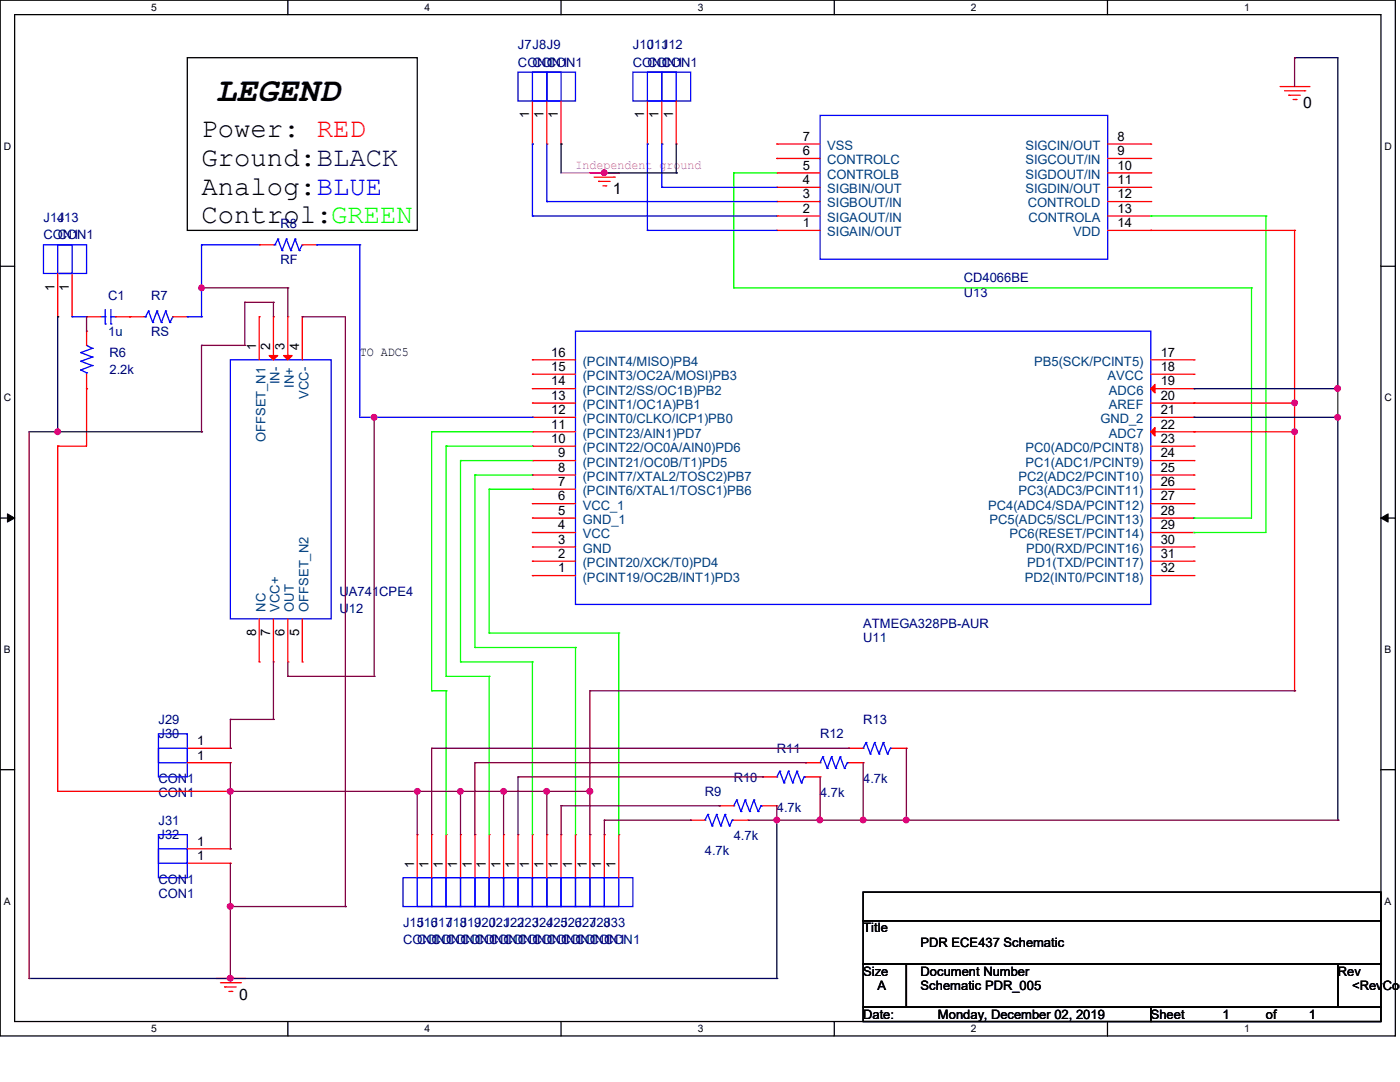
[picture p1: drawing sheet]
<svg xmlns="http://www.w3.org/2000/svg" width="279mm" height="216mm" viewBox="0 0 279 216" stroke-linecap="round" stroke-linejoin="round" font-family="sans-serif">
<path d="M0 0h278.5v206.7h-278.5zM2.9 2.9h272.7v200.9h-272.7z" fill="none" stroke="#000" stroke-width=".25"/>
<g fill="#fff">
<path d="M30.2 .3h1.1v2.3h-1.1z"/>
<path d="M30.2 204.1h1.1v2.3h-1.1z"/>
</g>
<path d="M57.4 0v2.9M57.4 203.8v2.9" fill="none" stroke="#000" stroke-width=".25"/>
<g fill="#fff">
<path d="M84.7 .3h1.1v2.3h-1.1z"/>
<path d="M84.7 204.1h1.1v2.3h-1.1z"/>
</g>
<path d="M112 0v2.9M112 203.8v2.9" fill="none" stroke="#000" stroke-width=".25"/>
<g fill="#fff">
<path d="M139.2 .3h1.1v2.3h-1.1z"/>
<path d="M139.2 204.1h1.1v2.3h-1.1z"/>
</g>
<path d="M166.5 0v2.9M166.5 203.8v2.9" fill="none" stroke="#000" stroke-width=".25"/>
<g fill="#fff">
<path d="M193.8 .3h1.1v2.3h-1.1z"/>
<path d="M193.8 204.1h1.1v2.3h-1.1z"/>
</g>
<path d="M221 0v2.9M221 203.8v2.9" fill="none" stroke="#000" stroke-width=".25"/>
<g fill="#fff">
<path d="M248.3 .3h1.1v2.3h-1.1z"/>
<path d="M248.3 204.1h1.1v2.3h-1.1z"/>
<path d="M.8 28h1.4v2.3h-1.4z"/>
<path d="M276.3 28h1.4v2.3h-1.4z"/>
<path d="M.8 78.2h1.4v2.3h-1.4z"/>
<path d="M276.3 78.2h1.4v2.3h-1.4z"/>
</g>
<path d="M0 53.1h2.9M275.6 53.1h2.9" fill="none" stroke="#000" stroke-width=".25"/>
<g fill="#fff">
<path d="M.8 128.5h1.3v2.2h-1.3z"/>
<path d="M276.3 128.5h1.3v2.2h-1.3z"/>
</g>
<path d="M0 103.4h2.9M275.6 103.4h2.9" fill="none" stroke="#000" stroke-width=".25"/>
<path d="M1.5 102.5l1.4 .9-1.4 .8zM275.6 103.4l1.4-.9v1.7z" fill="#000" stroke="#000" stroke-width=".2"/>
<g fill="#fff">
<path d="M.8 178.7h1.3v2.2h-1.3z"/>
<path d="M276.3 178.7h1.3v2.2h-1.3z"/>
</g>
<path d="M37.4 11.5h45.9v34.5h-45.9zM0 153.6h2.9M275.6 153.6h2.9M172.3 178h103.3v5.7h-103.3zM172.3 183.7h103.3v8.7h-103.3zM172.3 192.4h8.6v8.6h-8.6zM180.9 192.4h86.1v8.6h-86.1zM267 192.4h8.6v8.6h-8.6zM172.3 201h57.4v2.8h-57.4zM229.7 201h45.9v2.8h-45.9z" fill="none" stroke="#000" stroke-width=".25"/>
<g fill="none" stroke="#f00" stroke-width=".25">
<path d="M255.5 17.3h5.7M256.4 18.1h4M257.2 19h.1M257.2 19h2.3M258.1 19.9h.6M258.7 19.9h.1M260.4 18.1h.1M261.2 17.3h.1M106.3 28.7h.1M106.3 20.2v8.5M109.1 28.7h.1M109.1 20.2v8.5"/>
<path d="M112 28.7h.1M112 20.2v8.5M117.7 34.5h5.8M118.6 35.3h4M119.5 36.2h.1M119.5 36.2h2.3M120.3 37.1h.6M120.9 37.1h.1M122.6 35.3h.1M123.5 34.5h.1M129.2 28.7h.1M129.2 20.2v8.5"/>
<path d="M132.1 28.7h.1M132.1 20.2v8.5M135 28.7h.1M135 20.2v8.5M155 37.4h.1M155 34.5h.1M155 31.6h.1M155 28.7h.1M155 34.5h8.7M155 37.4h8.7M155 31.6h8.7M155 28.7h8.7"/>
<path d="M221.1 34.5h8.6M221.1 37.4h8.6M221.1 31.6h8.6M221.1 28.7h8.6M229.7 28.7h.1M229.7 31.6h.1M229.7 34.5h.1M229.7 37.4h.1M11.5 54.6v8.6M14.4 54.6v8.6M51.7 48.9h.1M51.7 48.9h2.9"/>
<path d="M60.3 48.9h2.9M63.2 48.9h.1M155 46h.1M155 43.1h.1M155 40.2h.1M155 46h8.7M155 43.1h8.7M155 40.2h8.7M221.1 46h37.3M221.1 43.1h8.6M221.1 40.2h8.6M229.7 40.2h.1"/>
<path d="M229.7 43.1h.1M229.7 46h.1M258.4 46h.1M258.4 46v91.8M11.5 63.2h.1M14.4 63.2h.1M17.3 66.1h.1M17.3 77.6h.1M17.3 63.2h.1M17.3 66.1v2.8M17.3 74.7v14.3h-5.8M17.3 63.2h2.9"/>
<path d="M23 63.2h5.7M25.9 63.2h.1M34.5 63.2h2.9M37.4 63.2h.1M51.7 63.2h.1M51.7 63.2v8.6M54.6 63.2h.1M54.6 63.2v8.6M57.4 63.2h.1M57.4 63.2v8.6M60.3 63.2h.1M60.3 63.2v8.6"/>
<path d="M106.3 77.6h.1M106.3 74.7h.1M106.3 71.8h.1M106.3 77.6h8.6M106.3 74.7h8.6M106.3 71.8h8.6M229.7 77.6h8.6M229.7 74.7h8.6M229.7 71.8h8.6M238.3 71.8h.1M238.3 74.7h.1M238.3 77.6h.1"/>
<path d="M11.5 89h.1M11.5 89v68.9h34.5M106.3 97.6h.1M106.3 94.8h.1M106.3 91.9h.1M106.3 89h.1M106.3 86.1h.1M106.3 83.3h.1M106.3 80.4h.1M106.3 97.6h8.6M106.3 94.8h8.6M106.3 91.9h8.6"/>
<path d="M106.3 89h8.6M106.3 86.1h8.6M106.3 83.3h8.6M106.3 80.4h8.6M229.7 97.6h8.6M229.7 94.8h8.6M229.7 91.9h8.6M229.7 89h8.6M229.7 86.1h28.7M229.7 83.3h8.6M229.7 80.4h28.7M238.3 80.4h.1"/>
<path d="M238.3 83.3h.1M238.3 86.1h.1M238.3 89h.1M238.3 91.9h.1M238.3 94.8h.1M238.3 97.6h.1M258.4 80.4h.1M106.3 114.9h.1M106.3 112h.1M106.3 109.1h.1M106.3 106.3h.1M106.3 103.4h.1"/>
<path d="M106.3 100.5h.1M106.3 114.9h8.6M106.3 112h8.6M106.3 109.1h8.6M106.3 106.3h8.6M106.3 103.4h8.6M106.3 100.5h8.6M229.7 114.9h8.6M229.7 112h8.6M229.7 109.1h8.6M229.7 106.3h8.6M229.7 103.4h8.6"/>
<path d="M229.7 100.5h8.6M238.3 100.5h.1M238.3 103.4h.1M238.3 106.3h.1M238.3 109.1h.1M238.3 112h.1M238.3 114.9h.1M51.7 132.1h.1M51.7 123.5v8.6M54.6 132.1h.1M54.6 123.5v8.6M57.4 132.1h.1"/>
<path d="M57.4 123.5v8.6M60.3 132.1h.1M60.3 123.5v8.6M258.4 137.8h.1M37.4 149.3h8.6M37.4 152.2h8.6M46 149.3h.1M46 152.2h.1M46 157.9h.1M152.2 155h.1M152.2 155h2.8M160.8 152.2h.1"/>
<path d="M160.8 155h2.9M160.8 152.2h2.9M163.7 155h.1M169.4 149.3h.1M169.4 149.3h2.9M169.4 152.2h2.9M172.3 152.2h.1M178 149.3h2.9M180.9 149.3h.1M37.4 172.3h8.6M37.4 169.4h8.6M46 172.3h.1"/>
<path d="M46 169.4h.1M83.3 166.5h.1M83.3 166.5v8.6M86.1 166.5h.1M86.1 166.5v8.6M89 166.5h.1M89 166.5v8.6M91.9 166.5h.1M91.9 166.5v8.6M94.8 166.5h.1M94.8 166.5v8.6M97.6 166.5h.1"/>
<path d="M97.6 166.5v8.6M100.5 166.5h.1M100.5 166.5v8.6M103.4 166.5h.1M103.4 166.5v8.6M106.3 166.5h.1M106.3 166.5v8.6M109.1 166.5h.1M109.1 166.5v8.6M112 166.5h.1M112 166.5v8.6M114.9 166.5h.1"/>
<path d="M114.9 166.5v8.6M117.7 166.5h.1M117.7 166.5v8.6M120.6 166.5h.1M120.6 166.5v8.6M123.5 166.5h.1M123.5 166.5v8.6M137.8 163.7h.1M137.8 163.7h2.9M143.6 160.8h.1M143.6 160.8h2.8M146.4 163.7h2.9"/>
<path d="M149.3 163.7h.1M152.2 160.8h2.8M155 160.8h.1M43.1 195.2h5.8M44 196.1h4M44.8 196.9h.1M44.8 196.9h2.3M45.7 197.8h.6M46.3 197.8h.1M48 196.1h.1M48.9 195.2h.1"/>
</g>
<g fill="none" stroke="#00f" stroke-width=".25">
<path d="M103.4 14.4h5.7v5.8h-5.7zM106.3 14.4h5.7v5.8h-5.7zM109.1 14.4h5.8v5.8h-5.8zM126.3 14.4h5.8v5.8h-5.8zM129.2 14.4h5.8v5.8h-5.8zM132.1 14.4h5.7v5.8h-5.7zM106.3 28.7h.1M106.3 28.7v14.4M109.1 28.7v11.5M129.2 28.7h.1M129.2 28.7v17.3M132.1 28.7h.1"/>
<path d="M132.1 37.4h.1M132.1 28.7v8.7M132.1 37.4h22.9M163.7 23h57.4v28.7h-57.4zM8.7 48.9h5.7v5.7h-5.7zM11.5 48.9h5.8v5.7h-5.8zM40.2 57.4h.1M40.2 48.9h.1M40.2 48.9h11.5M40.2 48.9v14.3M54.6 48.9h.3M54.9 48.9h.1"/>
<path d="M55.5 47.7h.1M55.5 47.7l-.6 1.2M55.5 47.7l.8 2.3M56.3 50h.1M57.1 47.7h.1M57.1 47.7l-.8 2.3M57.1 47.7l.9 2.3M58 50h.1M58.9 47.7h.1M58.9 47.7l-.9 2.3M58.9 47.7l.8 2.3M59.7 50h.1"/>
<path d="M60.3 48.9h.1M60.3 48.9l-.6 1.1M63.2 48.9h.1M63.2 48.9h8.6M71.8 48.9h.1M71.8 48.9v34.4h34.5M106.3 43.1h.1M106.3 43.1h48.7M109.1 40.2h.1M109.1 40.2h45.9M129.2 46h.1M129.2 46h25.8"/>
<path d="M14.4 63.2h.1M14.4 63.2h2.9M16.1 73.8h.1M16.1 72.1h.1M16.1 70.4h.1M16.1 73.8l1.2 .6M16.1 72.1l2.3 .8M16.1 70.4l2.3 .8M17.3 68.9h.1M17.3 74.4h.1M17.3 68.9l1.1 .6M17.3 74.4v.3"/>
<path d="M18.4 72.9h.1M18.4 71.2h.1M18.4 69.5h.1M18.4 72.9l-2.3 .9M18.4 71.2l-2.3 .9M18.4 69.5l-2.3 .9M20.2 63.2h.8M21 64.6h.1M21 63.2h.1M21 61.8v2.8M22.1 64.6h.1M22.1 63.2h.9"/>
<path d="M22.1 61.8v2.8M23 63.2h.1M28.7 63.2h.3M29 63.2h.1M29.6 62.1h.1M29.6 62.1l-.6 1.1M29.6 62.1l.9 2.2M30.5 64.3h.1M31.3 62.1h.1M31.3 62.1l-.8 2.2M31.3 62.1l.9 2.2M32.2 64.3h.1"/>
<path d="M33.1 62.1h.1M33.1 62.1l-.9 2.2M33.1 62.1l.8 2.2M33.9 64.3h.1M34.5 63.2h.1M34.5 63.2l-.6 1.1M37.4 63.2h.1M37.4 63.2h2.8M40.2 63.2h.1M46 71.8h20.1v51.7h-20.1zM114.9 66.1h114.8v54.5h-114.8zM74.7 83.3h.1"/>
<path d="M106.3 83.3h.1M31.6 146.4h5.8v5.8h-5.8zM31.6 149.3h5.8v5.7h-5.8zM147 159.6h.1M147 159.6l.9 2.3M147 159.6l-.6 1.2M148.7 159.6h.1M148.7 159.6l.9 2.3M148.7 159.6l-.8 2.3M150.5 159.6h.1M150.5 159.6l.8 2.3M150.5 159.6l-.9 2.3"/>
<path d="M155 155h.1M155.6 153.9h.1M155.6 153.9l.9 2.3M155.6 153.9l-.6 1.1M156.5 156.2h.1M157.4 153.9h.1M157.4 153.9l.8 2.3M157.4 153.9l-.9 2.3M158.2 156.2h.1M159 153.9h.1M159 153.9l.9 2.3M159 153.9l-.8 2.3"/>
<path d="M159.9 156.2h.1M160.5 155h.1M160.5 155l-.6 1.2M160.5 155h.3M163.7 152.2h.1M164.2 151h.1M164.2 151l.9 2.3M164.2 151l-.5 1.2M165.1 153.3h.1M165.9 151h.1M165.9 151l.9 2.3M165.9 151l-.8 2.3"/>
<path d="M166.8 153.3h.1M167.7 151h.1M167.7 151l.8 2.3M167.7 151l-.9 2.3M168.5 153.3h.1M169.1 152.2h.1M169.1 152.2l-.6 1.1M169.1 152.2h.3M172.3 149.3h.1M172.8 148.2h.1M172.8 148.2l.9 2.3M172.8 148.2l-.5 1.1"/>
<path d="M173.7 150.5h.1M174.5 148.2h.1M174.5 148.2l.9 2.3M174.5 148.2l-.8 2.3M175.4 150.5h.1M176.3 148.2h.1M176.3 148.2l.8 2.3M176.3 148.2l-.9 2.3M177.1 150.5h.1M177.7 149.3h.1M177.7 149.3l-.6 1.2M177.7 149.3h.3"/>
<path d="M31.6 169.4h5.8v5.7h-5.8zM31.6 166.5h5.8v5.8h-5.8zM80.4 175.1h5.7v5.8h-5.7zM83.3 175.1h5.7v5.8h-5.7zM86.1 175.1h5.8v5.8h-5.8zM89 175.1h5.8v5.8h-5.8zM91.9 175.1h5.7v5.8h-5.7zM94.8 175.1h5.7v5.8h-5.7zM97.6 175.1h5.8v5.8h-5.8zM100.5 175.1h5.8v5.8h-5.8zM103.4 175.1h5.7v5.8h-5.7zM106.3 175.1h5.7v5.8h-5.7z"/>
<path d="M109.1 175.1h5.8v5.8h-5.8zM112 175.1h5.7v5.8h-5.7zM114.9 175.1h5.7v5.8h-5.7zM117.7 175.1h5.8v5.8h-5.8zM120.6 175.1h5.7v5.8h-5.7zM140.7 163.7h.1M141.3 162.5h.1M141.3 162.5l.8 2.3M141.3 162.5l-.6 1.2M142.1 164.8h.1M143 162.5h.1M143 162.5l.8 2.3"/>
<path d="M143 162.5l-.9 2.3M143.8 164.8h.1M144.7 162.5h.1M144.7 162.5l.9 2.3M144.7 162.5l-.9 2.3M145.6 164.8h.1M146.1 163.7h.1M146.1 163.7l-.5 1.1M146.1 163.7h.3M146.4 160.8h.1M147.9 161.9h.1M149.6 161.9h.1"/>
<path d="M151.3 161.9h.1M151.9 160.8h.1M151.9 160.8l-.6 1.1M151.9 160.8h.3"/>
</g>
<g fill="#f00" stroke="#f00" stroke-width=".25">
<path d="M229.7 77.6l.8-.9v1.7z"/>
<path d="M229.7 86.1l.8-.8v1.7z"/>
<path d="M53.7 71h1.7l-.8 .8z"/>
<path d="M56.6 71h1.7l-.9 .8z"/>
</g>
<g fill="none" stroke="#000040" stroke-width=".25">
<path d="M258.4 11.5h.1M258.4 11.5h8.6v66.1M112 28.7h.1M112 28.7v5.8M120.6 34.5h14.4M135 34.5h.1M135 28.7v5.8M11.5 63.2h.1M11.5 63.2v22.9M238.3 77.6h.1M238.3 77.6h28.7M267 77.6h.1"/>
<path d="M5.8 86.1h34.4M11.5 86.1h.1M40.2 86.1h.1M238.3 83.3h.1M238.3 83.3h28.7v80.4M155 163.7v31.5M267 163.7h.1M5.8 195.2h149.2M46 195.2h.1M155 195.2h.1"/>
</g>
<g fill="none" stroke="#800040" stroke-width=".25">
<path d="M258.4 11.5h.1M258.4 11.5v5.8M40.2 57.4h.1M40.2 57.4h17.2M57.4 57.4h.1M57.4 57.4v5.8M17.3 63.2h.1M17.3 63.2v2.9M40.2 68.9h.1M40.2 68.9h8.7M40.2 68.9v17.2M48.9 60.3h.1"/>
<path d="M48.9 68.9h.1M48.9 60.3h5.7M48.9 60.3v8.6M54.6 60.3h.1M54.6 60.3v2.9M60.3 63.2h.1M60.3 63.2h8.6v117.7M5.8 86.1v109.1M40.2 86.1h.1M74.7 83.3h.1M74.7 83.3v51.7M54.6 132.1v11.5"/>
<path d="M57.4 135h.1M57.4 132.1v2.9M57.4 135h17.3M74.7 135h.1M117.7 137.8h.1M117.7 137.8v28.7M117.7 137.8h140.7M258.4 137.8h.1M46 149.3h.1M46 157.9h.1M46 143.6h.1M46 143.6v5.7"/>
<path d="M46 152.2v17.2M46 157.9h71.7M46 143.6h8.6M54.6 143.6h.1M83.3 157.9h.1M83.3 157.9v8.6M86.1 149.3h.1M86.1 149.3v17.2M86.1 149.3h83.3M91.9 157.9h.1M91.9 157.9v8.6M94.8 152.2h.1"/>
<path d="M94.8 152.2v14.3M94.8 152.2h66M100.5 157.9h.1M100.5 157.9v8.6M103.4 155h.1M103.4 155v11.5M103.4 155h48.8M109.1 157.9h.1M109.1 157.9v8.6M117.7 157.9h.1M152.2 155h.1M160.8 152.2h.1"/>
<path d="M163.7 155v8.7M169.4 149.3h.1M172.3 152.2v11.5M180.9 149.3v14.4M46 169.4h.1M46 172.3v22.9M112 160.8h.1M112 160.8v5.7M112 160.8h31.6M117.7 166.5h.1M120.6 163.7h.1M120.6 163.7v2.8"/>
<path d="M120.6 163.7h17.2M137.8 163.7h.1M143.6 160.8h.1M149.3 163.7h117.7M155 163.7h.1M155 160.8v2.9M163.7 163.7h.1M172.3 163.7h.1M180.9 163.7h.1M267 163.7h.1M5.8 195.2h.1M46 180.9h.1"/>
<path d="M46 180.9h22.9M68.9 180.9h.1"/>
</g>
<g fill="#f0f" stroke="#f0f" stroke-width=".25">
<circle cx="267" cy="77.5" r=".55"/>
<circle cx="258.4" cy="86.1" r=".55"/>
<circle cx="258.4" cy="80.4" r=".55"/>
<circle cx="267" cy="83.3" r=".55"/>
<circle cx="120.6" cy="34.5" r=".55"/>
<circle cx="155" cy="163.6" r=".55"/>
<circle cx="46" cy="195.2" r=".56"/>
<circle cx="11.5" cy="86.1" r=".55"/>
<circle cx="40.2" cy="57.4" r=".55"/>
<circle cx="46" cy="180.8" r=".56"/>
<circle cx="46" cy="157.9" r=".56"/>
<circle cx="83.3" cy="157.9" r=".55"/>
<circle cx="100.5" cy="157.9" r=".55"/>
<circle cx="109.1" cy="157.9" r=".55"/>
<circle cx="91.9" cy="157.9" r=".55"/>
<circle cx="163.6" cy="163.6" r=".55"/>
<circle cx="172.3" cy="163.6" r=".55"/>
<circle cx="117.7" cy="157.9" r=".56"/>
<circle cx="180.8" cy="163.6" r=".55"/>
<circle cx="74.7" cy="83.3" r=".56"/>
</g>
<g fill="none" stroke="#0f0" stroke-width=".25">
<path d="M146.4 34.5h.1M146.4 34.5h8.6M146.4 34.5v22.9M146.4 57.4h.1M146.4 57.4h103.4M229.7 43.1h.1M229.7 43.1h22.9M249.8 57.4h.1M249.8 57.4v46h-11.5M252.6 43.1h.1M252.6 43.1v63.2h-14.3M86.1 86.1h.1"/>
<path d="M86.1 86.1v51.7M86.1 86.1h20.2M89 89h.1M89 89v46M89 89h17.3M91.9 91.9h.1M91.9 91.9v40.2M91.9 91.9h14.4M94.8 94.8h.1M94.8 94.8h11.5M94.8 94.8v34.4M97.6 97.6h.1"/>
<path d="M97.6 97.6v28.7M97.6 97.6h8.7M238.3 106.3h.1M238.3 103.4h.1M86.1 137.8h.1M86.1 137.8h2.9M89 137.8h.1M89 135h.1M89 137.8v28.7M89 135h8.6M91.9 132.1h.1M91.9 132.1h14.4"/>
<path d="M94.8 129.2h.1M94.8 129.2h20.1M97.6 135h.1M97.6 126.3h.1M97.6 135v31.5M97.6 126.3h25.9M106.3 132.1h.1M106.3 132.1v34.4M114.9 129.2h.1M114.9 129.2v37.3M123.5 126.3h.1M123.5 126.3v40.2"/>
</g>
<path d="M267 77.6h.1M267 77.6v5.7" fill="none" stroke="#008000" stroke-width=".25"/>
<path d="M112 34.5h8.6M120.6 34.5h.1" fill="none" stroke="#f0f" stroke-width=".25"/>
<text font-size="6.9" x="43.1" y="20.2">LEGEND</text>
<g font-size="5.4">
<text x="40.2" y="27.4">Power: RED</text>
<text x="40.2" y="33.1">Ground:BLACK</text>
<text x="40.2" y="38.9">Analog:BLUE</text>
<text x="40.2" y="44.6">Control:GREEN</text>
</g>
<g font-size="3.1">
<text x="260.1" y="21.5">0</text>
<text x="122.3" y="38.7">1</text>
<text x="47.7" y="199.5">0</text>
</g>
<g font-size="2.6" fill="#000080">
<text x="103.4" y="9.8">J7J8J9</text>
<text x="126.3" y="9.8">J10 J12</text>
<text x="129.2" y="9.8">J11</text>
<text x="103.4" y="13.3">CON1</text>
<text x="106.3" y="13.3">CON1</text>
<text x="109.1" y="13.3">CON1</text>
<text x="126.3" y="13.3">CON1</text>
<text x="129.2" y="13.3">CON1</text>
<text x="132.1" y="13.3">CON1</text>
<text x="8.7" y="44.3">J14</text>
<text x="8.7" y="47.7">CON1</text>
<text x="11.5" y="44.3">J13</text>
<text x="11.5" y="47.7">CON1</text>
<text x="56" y="45.4">R8</text>
<text x="56" y="52.6">RF</text>
<text x="21.6" y="59.8">C1</text>
<text x="30.2" y="59.8">R7</text>
<text x="192.4" y="59.2">U13</text>
<text x="192.4" y="56.3">CD4066BE</text>
<text x="21.6" y="67">1u</text>
<text x="21.8" y="71.2">R6</text>
<text x="30.2" y="67">RS</text>
<text x="21.8" y="74.7">2.2k</text>
<text x="67.8" y="118.9">UA741CPE4</text>
<text x="67.8" y="122.3">U12</text>
<text x="172.3" y="125.2">ATMEGA328PB-AUR</text>
<text x="172.3" y="128.1">U11</text>
<text x="31.6" y="144.4">J29</text>
<text x="31.6" y="147.3">J30</text>
<text x="163.7" y="147.3">R12</text>
<text x="172.3" y="144.4">R13</text>
<text x="146.4" y="156">R10</text>
<text x="155" y="150.2">R11</text>
<text x="31.6" y="156.2">CON1</text>
<text x="31.6" y="159.1">CON1</text>
<text x="140.7" y="158.8">R9</text>
<text x="155" y="162">4.7k</text>
<text x="163.7" y="159.1">4.7k</text>
<text x="172.3" y="156.2">4.7k</text>
<text x="31.6" y="167.4">J32</text>
<text x="31.6" y="164.5">J31</text>
<text x="146.4" y="167.7">4.7k</text>
<text x="140.7" y="170.6">4.7k</text>
<text x="31.6" y="179.2">CON1</text>
<text x="31.6" y="176.3">CON1</text>
<text x="80.4" y="184.9">J15 J17 J19 J21 J23 J25 J27 J33</text>
<text x="83.3" y="184.9">J16 J18 J20 J22 J24 J26 J28</text>
<text x="80.4" y="188.4">CON1 CON1 CON1 CON1 CON1</text>
<text x="83.3" y="188.4">CON1 CON1 CON1 CON1 CON1</text>
<text x="86.1" y="188.4">CON1 CON1 CON1 CON1 CON1</text>
</g>
<g font-size="2.6">
<text x="105.6" y="23.6" transform="rotate(-90 105.6 23.6)">1</text>
<text x="108.5" y="23.6" transform="rotate(-90 108.5 23.6)">1</text>
<text x="111.3" y="23.6" transform="rotate(-90 111.3 23.6)">1</text>
<text x="128.6" y="23.6" transform="rotate(-90 128.6 23.6)">1</text>
<text x="131.4" y="23.6" transform="rotate(-90 131.4 23.6)">1</text>
<text x="134.3" y="23.6" transform="rotate(-90 134.3 23.6)">1</text>
<text x="160.2" y="28.1">7</text>
<text x="223.1" y="28.1">8</text>
<text x="160.2" y="33.9">5</text>
<text x="160.2" y="31">6</text>
<text x="223.1" y="31">9</text>
<text x="223.1" y="33.9">10</text>
<text x="160.2" y="39.6">3</text>
<text x="160.2" y="36.7">4</text>
<text x="223.1" y="36.7">11</text>
<text x="223.1" y="39.6">12</text>
<text x="160.2" y="45.3">1</text>
<text x="160.2" y="42.5">2</text>
<text x="223.1" y="42.5">13</text>
<text x="223.1" y="45.3">14</text>
<text x="10.9" y="58" transform="rotate(-90 10.9 58)">1</text>
<text x="13.8" y="58" transform="rotate(-90 13.8 58)">1</text>
<text x="51.1" y="69.8" transform="rotate(-90 51.1 69.8)">1</text>
<text x="53.9" y="69.8" transform="rotate(-90 53.9 69.8)">2</text>
<text x="56.8" y="69.8" transform="rotate(-90 56.8 69.8)">3</text>
<text x="59.7" y="69.8" transform="rotate(-90 59.7 69.8)">4</text>
<text x="71.8" y="71">TO ADC5</text>
<text x="110" y="71.2">16</text>
<text x="231.6" y="71.2">17</text>
<text x="110" y="76.9">14</text>
<text x="110" y="74">15</text>
<text x="231.6" y="74">18</text>
<text x="231.6" y="76.9">19</text>
<text x="110" y="82.6">12</text>
<text x="110" y="79.8">13</text>
<text x="231.6" y="79.8">20</text>
<text x="231.6" y="82.6">21</text>
<text x="110" y="88.4">10</text>
<text x="110" y="85.5">11</text>
<text x="231.6" y="85.5">22</text>
<text x="231.6" y="88.4">23</text>
<text x="111.4" y="94.1">8</text>
<text x="111.4" y="91.3">9</text>
<text x="231.6" y="91.3">24</text>
<text x="231.6" y="94.1">25</text>
<text x="111.4" y="99.9">6</text>
<text x="111.4" y="97">7</text>
<text x="231.6" y="97">26</text>
<text x="231.6" y="99.9">27</text>
<text x="111.4" y="105.6">4</text>
<text x="111.4" y="102.7">5</text>
<text x="231.6" y="102.7">28</text>
<text x="231.6" y="105.6">29</text>
<text x="111.4" y="111.3">2</text>
<text x="111.4" y="108.5">3</text>
<text x="231.6" y="108.5">30</text>
<text x="231.6" y="111.3">31</text>
<text x="111.4" y="114.2">1</text>
<text x="231.6" y="114.2">32</text>
<text x="51.1" y="126.9" transform="rotate(-90 51.1 126.9)">8</text>
<text x="53.9" y="126.9" transform="rotate(-90 53.9 126.9)">7</text>
<text x="56.8" y="126.9" transform="rotate(-90 56.8 126.9)">6</text>
<text x="59.7" y="126.9" transform="rotate(-90 59.7 126.9)">5</text>
<text x="39.4" y="148.7">1</text>
<text x="39.4" y="151.6">1</text>
<text x="39.4" y="171.6">1</text>
<text x="39.4" y="168.7">1</text>
<text x="82.6" y="173.1" transform="rotate(-90 82.6 173.1)">1</text>
<text x="85.5" y="173.1" transform="rotate(-90 85.5 173.1)">1</text>
<text x="88.4" y="173.1" transform="rotate(-90 88.4 173.1)">1</text>
<text x="91.3" y="173.1" transform="rotate(-90 91.3 173.1)">1</text>
<text x="94.1" y="173.1" transform="rotate(-90 94.1 173.1)">1</text>
<text x="97" y="173.1" transform="rotate(-90 97 173.1)">1</text>
<text x="99.9" y="173.1" transform="rotate(-90 99.9 173.1)">1</text>
<text x="102.7" y="173.1" transform="rotate(-90 102.7 173.1)">1</text>
<text x="105.6" y="173.1" transform="rotate(-90 105.6 173.1)">1</text>
<text x="108.5" y="173.1" transform="rotate(-90 108.5 173.1)">1</text>
<text x="111.3" y="173.1" transform="rotate(-90 111.3 173.1)">1</text>
<text x="114.2" y="173.1" transform="rotate(-90 114.2 173.1)">1</text>
<text x="117.1" y="173.1" transform="rotate(-90 117.1 173.1)">1</text>
<text x="120" y="173.1" transform="rotate(-90 120 173.1)">1</text>
<text x="122.9" y="173.1" transform="rotate(-90 122.9 173.1)">1</text>
<text x="172.3" y="186.1">Title</text>
<text x="183.7" y="188.9">PDR ECE437 Schematic</text>
<text x="172.3" y="194.7">Size</text>
<text x="175.1" y="197.6">A</text>
<text x="183.7" y="194.7">Document Number</text>
<text x="183.7" y="197.6">Schematic PDR_005</text>
<text x="267" y="194.7">Rev</text>
<text x="269.8" y="197.6">&lt;RevCod</text>
<text x="172.3" y="203.3">Date:</text>
<text x="187.2" y="203.3">Monday, December 02, 2019</text>
<text x="229.7" y="203.3">Sheet</text>
<text x="244" y="203.3">1</text>
<text x="252.6" y="203.3">of</text>
<text x="261.2" y="203.3">1</text>
</g>
<g font-size="2.6" fill="#004080">
<text x="165.1" y="29.9">VSS</text>
<text x="204.6" y="29.9">SIGCIN/OUT</text>
<text x="165.1" y="35.7">CONTROLB</text>
<text x="165.1" y="32.8">CONTROLC</text>
<text x="204.6" y="32.8">SIGCOUT/IN</text>
<text x="204.6" y="35.7">SIGDOUT/IN</text>
<text x="165.1" y="41.4">SIGBOUT/IN</text>
<text x="165.1" y="38.6">SIGBIN/OUT</text>
<text x="204.6" y="38.6">SIGDIN/OUT</text>
<text x="205.1" y="41.4">CONTROLD</text>
<text x="165.1" y="47.2">SIGAIN/OUT</text>
<text x="165.1" y="44.3">SIGAOUT/IN</text>
<text x="205.3" y="44.3">CONTROLA</text>
<text x="214.2" y="47.2">VDD</text>
<text x="55.8" y="76.7" transform="rotate(-90 55.8 76.7)">IN-</text>
<text x="58.7" y="77.3" transform="rotate(-90 58.7 77.3)">IN+</text>
<text x="116.3" y="75.9">(PCINT3/OC2A/MOSI)PB3</text>
<text x="116.3" y="73">(PCINT4/MISO)PB4</text>
<text x="206.4" y="73">PB5(SCK/PCINT5)</text>
<text x="221" y="75.9">AVCC</text>
<text x="61.6" y="79.5" transform="rotate(-90 61.6 79.5)">VCC-</text>
<text x="116.3" y="81.6">(PCINT1/OC1A)PB1</text>
<text x="116.3" y="78.7">(PCINT2/SS/OC1B)PB2</text>
<text x="221.3" y="78.7">ADC6</text>
<text x="221.3" y="81.6">AREF</text>
<text x="53" y="88.2" transform="rotate(-90 53 88.2)">OFFSET_N1</text>
<text x="116.3" y="87.3">(PCINT23/AIN1)PD7</text>
<text x="116.3" y="84.5">(PCINT0/CLKO/ICP1)PB0</text>
<text x="219.6" y="84.5">GND_2</text>
<text x="221.3" y="87.3">ADC7</text>
<text x="116.3" y="96">(PCINT7/XTAL2/TOSC2)PB7</text>
<text x="116.3" y="93.1">(PCINT21/OC0B/T1)PD5</text>
<text x="116.3" y="90.2">(PCINT22/OC0A/AIN0)PD6</text>
<text x="203.2" y="96">PC2(ADC2/PCINT10)</text>
<text x="204.7" y="90.2">PC0(ADC0/PCINT8)</text>
<text x="204.7" y="93.1">PC1(ADC1/PCINT9)</text>
<text x="116.3" y="101.7">VCC_1</text>
<text x="116.3" y="98.8">(PCINT6/XTAL1/TOSC1)PB6</text>
<text x="197.2" y="101.7">PC4(ADC4/SDA/PCINT12)</text>
<text x="203.2" y="98.8">PC3(ADC3/PCINT11)</text>
<text x="116.3" y="107.4">VCC</text>
<text x="116.3" y="104.6">GND_1</text>
<text x="197.5" y="104.6">PC5(ADC5/SCL/PCINT13)</text>
<text x="201.5" y="107.4">PC6(RESET/PCINT14)</text>
<text x="116.3" y="113.2">(PCINT20/XCK/T0)PD4</text>
<text x="116.3" y="110.3">GND</text>
<text x="204.8" y="110.3">PD0(RXD/PCINT16)</text>
<text x="205" y="113.2">PD1(TXD/PCINT17)</text>
<text x="116.3" y="116">(PCINT19/OC2B/INT1)PD3</text>
<text x="204.6" y="116">PD2(INT0/PCINT18)</text>
<text x="53" y="122" transform="rotate(-90 53 122)">NC</text>
<text x="55.8" y="122" transform="rotate(-90 55.8 122)">VCC+</text>
<text x="58.7" y="122" transform="rotate(-90 58.7 122)">OUT</text>
<text x="61.6" y="122" transform="rotate(-90 61.6 122)">OFFSET_N2</text>
</g>
<text font-size="2.6" fill="#f0f" x="114.8" y="33.7">Independent ground</text>
<g font-size="2.1">
<text x="30.2" y="2.2">5</text>
<text x="84.7" y="2.2">4</text>
<text x="139.2" y="2.2">3</text>
<text x="193.8" y="2.2">2</text>
<text x="248.3" y="2.2">1</text>
<text x=".8" y="29.8">D</text>
<text x="276.3" y="29.8">D</text>
<text x=".8" y="80.1">C</text>
<text x="276.3" y="80.1">C</text>
<text x=".8" y="130.3">B</text>
<text x="276.3" y="130.3">B</text>
<text x=".8" y="180.5">A</text>
<text x="276.3" y="180.5">A</text>
<text x="30.2" y="206">5</text>
<text x="84.7" y="206">4</text>
<text x="139.2" y="206">3</text>
<text x="193.8" y="206">2</text>
<text x="248.3" y="206">1</text>
</g>
</svg>
